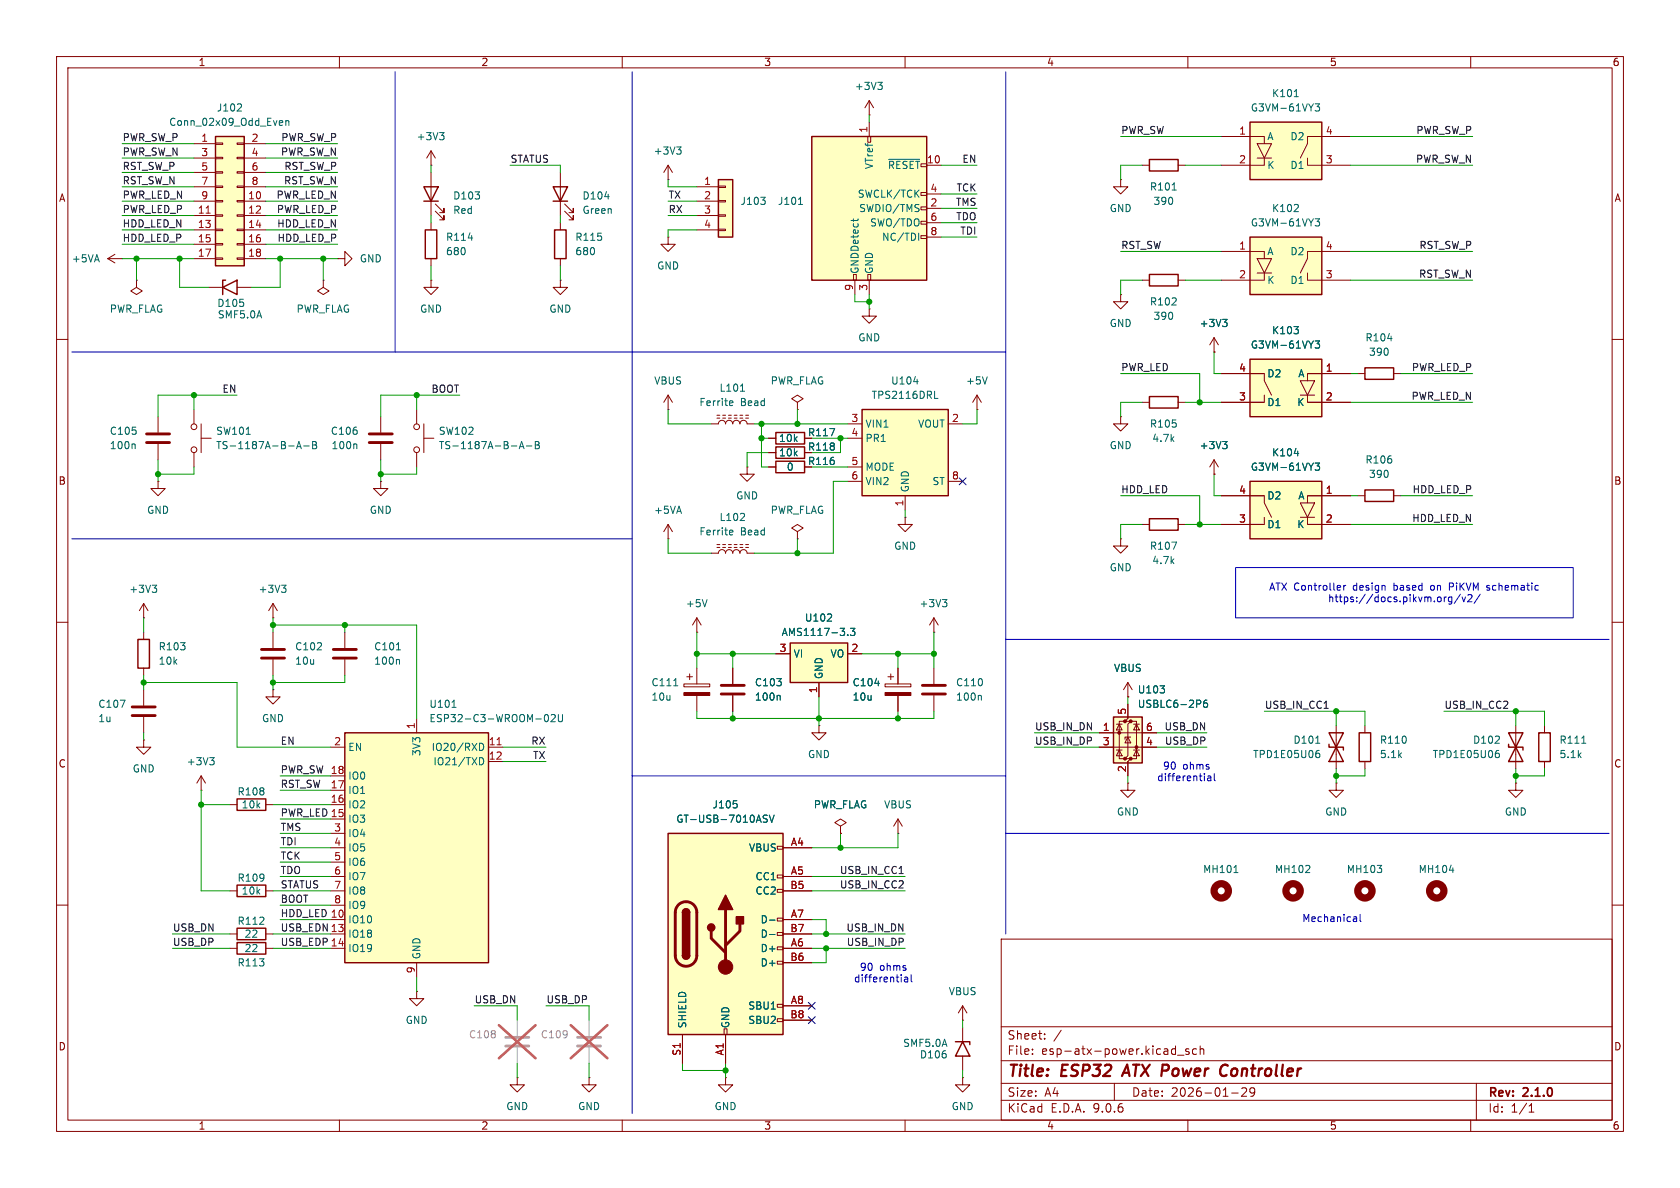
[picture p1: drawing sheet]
<svg xmlns="http://www.w3.org/2000/svg" width="297mm" height="210mm" viewBox="0 0 297 210" stroke-linecap="round" stroke-linejoin="round" font-family="sans-serif">
<g fill="none" stroke="#840000" stroke-width=".18">
<path d="M10 10h277v190h-277zM12 12h273v186h-273zM60 10v2M110 10v2M153.7 17.8l-.8 1.3M153.7 17.8l.7 1.3M153.7 17.8v2.5M160 10v2M210 10v2M260 10v2M153.7 20.3h.1M153.7 54.6v1.3h1.2l-1.2 1.3-1.3-1.3h1.3"/>
<path d="M153.7 54.6h.1M10 60h2M201.9 71.1h1.3M208.3 71.1h1.2M285 60h2M240 87.6h1.3M246.4 87.6h1.2M10 110h2M25.4 111.8v1.2M25.4 118.1v1.3M285 110h2M241.3 128.3v1.2"/>
<path d="M241.3 134.6v1.3M40.6 157.5h1.3M47 157.5h1.3M10 160h2M177 166h108v32h-108zM285 160h2M60 198v2M110 198v2M160 198v2M177 194.5h108M177 191.5h108M177 187.5h108"/>
<path d="M177 181.5h108M182.5 186.3v.1M182.5 185.5v.1M184.7 183.6v.1M184.7 182.8v.1M187.6 182.1l-1.3 2M197 191.5v3M207.7 185.4l.1 .1M207.8 184.9v1.5M207.8 186.3l-.1 .1M208.2 186.5h1.1M210 198v2"/>
<path d="M210.2 185.5l-.4-.1-.2 .2 .1 .2 .5 .2v.3h-.6M211.5 185.5l-.4-.1-.3 .3v.4l.2 .2h.5M212.2 185.5l.2-.1 .3 .1 .1 .9M212.2 184.9v1.5M217.7 193.2h1.2M219.5 192.4l.6-.1 .2 .1 .1 .3-.9 1.1h.9M221.8 192.9l-.3 .3h-.3l-.2-.3 .1-.5 .4-.1 .2 .1a.99 .99 0 0 1-.3 1.4h-.3M260 198v2M261 191.5v6.5M270.3 196.6h.9M270.3 195.5l.4-.4v1.5"/>
</g>
<path d="M199.3 188.2l-1 2M216.5 188.2l.6 .2M216.8 190l-.4 .2" fill="none" stroke="#840000" stroke-width=".4"/>
<path d="M203.2 70.1h5.1v2h-5.1zM241.3 86.6h5.1v2h-5.1zM24.4 113h2v5.1h-2zM240.3 129.5h2v5.1h-2zM41.9 156.5h5.1v2h-5.1z" fill="none" stroke="#840000" stroke-width=".25"/>
<path d="M155.2 14.5h.8l-.5 .5M155.7 15l.3 .3v.3l-.3 .2" fill="none" stroke="#006464" stroke-width=".18"/>
<path d="M143.5 24.1h20.3v25.4h-20.3z" fill="#ffffc2"/>
<path d="M143.5 24.1h20.3v25.4h-20.3zM39.4 50.8l2.5-1.3v2.6zM39.9 49.5h-.5v2.6M203.2 48.5h5.1v2h-5.1zM168.9 184.2h2.5v.5M170.2 184.2l1.2 2.5h-2.5z" fill="none" stroke="#840000" stroke-width=".25"/>
<g fill="none" stroke="#840000" stroke-width=".18">
<path d="M153.4 24.1h.5v1h-.5zM153.7 21.6v2.5M162.8 34h1v.5h-1zM162.8 36.6h1v.5h-1zM162.8 39.1h1v.5h-1zM163.8 29.2h2.6M163.8 34.3h2.6M163.8 36.8h2.6M163.8 39.4h2.6M36.8 50.8h2.6M41.9 50.8h2.5M57.1 49.5v1.3l1.1 .6-1.1 .7-1-.7 1-.6"/>
<path d="M57.1 49.5h.1M59.7 45.7h1.3v-1.2l1.2 1.2-1.2 1.3v-1.3M59.7 45.7h.1M150.9 48.5h.5v1h-.5zM151.1 49.5v2.6M153.4 48.5h.5v1h-.5zM153.7 49.5v2.6M162.8 41.7h1v.5h-1zM163.8 41.9h2.6M201.9 49.5h1.3M208.3 49.5h1.2M214.6 59.7v2.5"/>
<path d="M214.6 59.7l-.7 1.3M214.6 59.7l.8 1.3M214.6 62.2h.1M214.6 83.8h.1M214.6 81.3l-.7 1.3M214.6 81.3l.8 1.3M214.6 81.3v2.5M48.3 109.2h.1M48.3 106.7v2.5M48.3 111.8v2.8M48.3 116.6v2.8M48.3 106.7l-.8 1.3"/>
<path d="M48.3 106.7l.7 1.3M61 111.8v2.8M61 116.6v2.8M129.5 118.1v2.8M157 119.6h1M157.5 119.1v1M158.7 118.1v2.8M25.4 130.8v1.3h1.3l-1.3 1.3-1.3-1.3h1.3M25.4 130.8h.1M25.4 121.9v2.8M25.4 126.7v2.8M48.3 121.9v1.3h1.2l-1.2 1.3-1.3-1.3h1.3"/>
<path d="M48.3 121.9h.1M129.5 122.9v2.8M156.5 120.9h4.5v.5h-4.5zM158.7 122.9v2.8M170.2 190.5v1.3h1.2l-1.2 1.2-1.3-1.2h1.3M170.2 190.5h.1M170.2 181.6v2.6M170.2 186.7v2.5"/>
</g>
<g fill="none" stroke="#006464" stroke-width=".18">
<path d="M141.2 36.1h.7M150.9 38.7v.5M151.7 38.7l-.1 .2M157.1 28.2h5.5M162.4 41.2v1.3M216.1 56.5h.8l-.4 .4M216.7 56.9l.2 .3v.3l-.2 .2M216.1 78h.8l-.4 .5M216.7 78.5l.2 .3v.3l-.2 .2M49.8 103.4h.8l-.5 .5M50.3 103.9l.3 .3v.3l-.3 .2M70.1 114.9h.7"/>
<path d="M70.4 116.6l.2 .2v.6M21.3 123.8h.8l-.5 1.2M137.8 122.9l.1 .2v.7M154.7 120.8h.8"/>
</g>
<path d="M46.2 116.3h4.1M46.2 114.8h4.1M58.9 116.3h4.1M58.9 114.8h4.1M23.4 125h4M23.4 126.5h4M127.5 121.2h4.1M127.5 122.7h4.1" fill="none" stroke="#840000" stroke-width=".51"/>
<path d="M156.5 122.4h4.5v.5h-4.5z" fill="#840000" stroke="#840000" stroke-width=".18"/>
<path d="M221 63.5h12.7v10.2h-12.7z" fill="#ffffc2"/>
<g fill="none" stroke="#840000" stroke-width=".18">
<path d="M118.1 41.9v1.3h1.3l-1.3 1.3-1.3-1.3h1.3M118.1 41.9h.1M215.9 66h7.5M215.9 71.1h7.5M223.5 66v1.3l1.3 2.6M223.5 69.9v1.2M229.9 67.3h2.5l-1.3 2.6zM229.9 69.9h2.5M231.1 69.9v1.2M231.2 66h7.6M231.2 71.1h7.6M240 66h1.3"/>
<path d="M246.4 66h1.2M25.4 109.2h.1M25.4 106.7l-.8 1.3M25.4 106.7l.8 1.3M25.4 106.7v2.5"/>
</g>
<path d="M221 63.5h12.7v10.2h-12.7zM241.3 65h5.1v2.1h-5.1z" fill="none" stroke="#840000" stroke-width=".25"/>
<path d="M228.8 57.7h.7l-.4 .5M229.4 58.3l.1 .2-.1 .4M245.3 59.8h.8M232.5 60.3h.8l-.4 .5 .3 .1v.5l-.2 .1-.5-.1M26.9 103.4h.8l-.4 .5M27.5 103.9l.2 .3v.3l-.2 .2M243.5 153h.8l-.5 .5M244.2 153.6v.5M256.2 153.8h.8" fill="none" stroke="#006464" stroke-width=".18"/>
<g fill="none" stroke="#840000" stroke-width="1.3">
<circle cx="241.3" cy="157.5" r="1.27"/>
<circle cx="254" cy="157.5" r="1.27"/>
</g>
<path d="M221 21.6h12.7v10.2h-12.7z" fill="#ffffc2"/>
<path d="M201.9 29.2h1.3M208.3 29.2h1.2M215.9 24.1h7.5M215.9 29.2h7.5M222.2 25.4h2.6l-1.3 2.5zM222.2 27.9h2.6M223.5 27.9v1.3M231.1 24.1v1.3l-1.2 2.5M231.1 27.9v1.3M231.2 24.1h7.6M231.2 29.2h7.6" fill="none" stroke="#840000" stroke-width=".18"/>
<path d="M203.2 28.2h5.1v2h-5.1zM221 21.6h12.7v10.2h-12.7z" fill="none" stroke="#840000" stroke-width=".25"/>
<path d="M228.8 17.1h.7M232.5 18.4h.8l-.4 .4 .3 .2v.5l-.2 .1-.5-.1M207.2 33.6h.7" fill="none" stroke="#006464" stroke-width=".18"/>
<path d="M221 41.9h12.7v10.2h-12.7z" fill="#ffffc2"/>
<g fill="none" stroke="#840000" stroke-width=".18">
<path d="M215.9 44.5h7.5M215.9 49.5h7.5M222.2 45.7h2.6l-1.3 2.6zM222.2 48.3h2.6M223.5 48.3v1.2M231.1 44.5v1.2l-1.2 2.6M231.1 48.3v1.2M231.2 44.5h7.6M231.2 49.5h7.6M121.4 119.6h1M121.9 119.1v1M123.2 118.1v2.8"/>
<path d="M120.9 120.9h4.6v.5h-4.6zM123.2 122.9v2.8M144.8 128.3v1.2h1.2l-1.2 1.3-1.3-1.3h1.3M144.8 128.3h.1M199.4 123.2h.1M199.4 120.7l-.8 1.2M199.4 120.7l.8 1.2M199.4 120.7v2.5M236.2 138.4v1.3h1.3l-1.3 1.3-1.3-1.3h1.3M236.2 138.4h.1M268 138.4v1.3h1.2l-1.2 1.3-1.3-1.3h1.3M268 138.4h.1"/>
<path d="M268 128.3v7.6M273 128.3v1.2M273 134.6v1.3M148.6 146.1l1-.7-1-.6-1 .6 1 .7v1.2M148.6 147.3h.1M158.7 147.3h.1M158.7 144.8l-.7 1.3M158.7 144.8l.8 1.3M158.7 144.8v2.5M170.2 177.8l-.8 1.3M170.2 177.8l.7 1.3M170.2 177.8v2.5"/>
<path d="M128.3 190.5v1.3h1.2l-1.2 1.2-1.3-1.2h1.3M128.3 190.5h.1M170.2 180.3h.1"/>
</g>
<path d="M221 41.9h12.7v10.2h-12.7zM266.7 129.5h2.5l-2.5 5.1h2.5zM266.7 131.6v.5h2.5v.5M272 129.5h2.1v5.1h-2.1z" fill="none" stroke="#840000" stroke-width=".25"/>
<path d="M229.4 36.2l.1 .2v.3l-.7 .7h.7M232.5 38.7h.8l-.4 .5 .3 .1v.5l-.2 .1-.5-.1M119.1 121.2h.7M264.6 133.1h.2l.3 .3-.1 .4-.4 .1M265 132.7h-.4M279.6 131.4h.8" fill="none" stroke="#006464" stroke-width=".18"/>
<path d="M120.9 122.4h4.6v.5h-4.6z" fill="#840000" stroke="#840000" stroke-width=".18"/>
<path d="M89.4 183.4h4.1M89.4 184.9h4.1" fill="none" stroke="#a1a1a1" stroke-width=".51"/>
<path d="M91.4 180.3v2.8M91.4 185.2v2.8" fill="none" stroke="#a1a1a1" stroke-width=".18"/>
<path d="M88.2 181.2l6.5 5.9M94.7 181.2l-6.5 5.9" fill="none" stroke="#e65255" stroke-width=".46"/>
<path d="M118.1 147.3h20.3v35.6h-20.3z" fill="#ffffc2"/>
<g fill="none" stroke="#840000" stroke-width=".18">
<path d="M199.4 138.4v1.3h1.3l-1.3 1.3-1.3-1.3h1.3M199.4 138.4h.1M236.2 128.3v7.6M137.4 149.6h1v.5h-1zM137.4 154.7h1v.5h-1zM137.4 157.2h1v.5h-1zM138.4 149.9h5.1M138.4 154.9h5.1M138.4 157.5h5.1M137.4 162.3h1v.5h-1zM137.4 164.8h1v.6h-1zM137.4 167.4h1v.5h-1z"/>
<path d="M137.4 169.9h1v.5h-1zM137.4 177.5h1v.6h-1zM138.4 162.6h5.1M138.4 165.1h5.1M138.4 167.6h5.1M138.4 170.2h5.1M138.4 177.8h5.1M91.4 190.5v1.3h1.3l-1.3 1.2-1.2-1.2h1.2M91.4 190.5h.1M104.1 190.5v1.3h1.3l-1.3 1.2-1.2-1.2h1.2M104.1 190.5h.1M120.6 182.9v5.1"/>
<path d="M128 181.9h.5v1h-.5zM128.3 182.9v5.1M137.4 180.1h1v.5h-1zM138.4 180.3h5.1"/>
</g>
<path d="M234.9 129.5h2.6l-2.6 5.1h2.6zM234.9 131.6v.5h2.6v.5M118.1 147.3h20.3v35.6h-20.3zM120.6 161.3a.64 .64 0 0 1 .7-.6 .64 .64 0 0 1 .6 .6M120.6 168.9a.64 .64 0 0 0 .7 .6 .64 .64 0 0 0 .6-.6" fill="none" stroke="#840000" stroke-width=".25"/>
<path d="M119.9 160a1.9 1.9 0 0 1 2.1-.5 1.9 1.9 0 0 1 1.2 1.8v7.6a1.91 1.91 0 0 1-1.9 1.9 1.91 1.91 0 0 1-1.9-1.9v-7.8l.2-.6zM125.7 164.6v1.3l2.6 2.5M128.3 160.8v10.1M130.8 163.3v1.3l-2.5 2.5" fill="none" stroke="#840000" stroke-width=".51"/>
<g fill="#840000" stroke="#840000" stroke-width=".25">
<path d="M120.6 161.3h1.3v7.6h-1.3z"/>
<path d="M120.8 160.8a.64 .64 0 0 1 .7-.1 .64 .64 0 0 1 .4 .6h-1.3z"/>
<path d="M120.6 168.9h1.3a.64 .64 0 0 1-.6 .6 .64 .64 0 0 1-.7-.6z"/>
<path d="M128.3 158.2l1.2 2.6h-2.5z"/>
<path d="M130.2 162.1h1.2v1.2h-1.2z"/>
<circle cx="125.7" cy="164" r=".63"/>
</g>
<circle cx="128.3" cy="170.9" r="1.27" fill="#840000" stroke="#840000" stroke-width=".18"/>
<path d="M232.6 131.4h.7M232.8 133.1h.3l.2 .3v.4l-.5 .1M233.2 132.7h-.4M129.7 141.5h.6M130.2 142.1l.1 .2-.1 .5M135.6 144.2l-.4-.1-.2 .1v.4l.5 .2 .1 .3-.2 .3-.5-.1M136 144.1l.4 1.3 .5-1.3M136 162.7h1M136 165.2h1" fill="none" stroke="#006464" stroke-width=".18"/>
<path d="M102.1 183.4h4.1M102.1 184.9h4.1" fill="none" stroke="#a1a1a1" stroke-width=".51"/>
<path d="M104.1 180.3v2.8M104.1 185.2v2.8" fill="none" stroke="#a1a1a1" stroke-width=".18"/>
<path d="M100.9 181.2l6.5 5.9M107.4 181.2l-6.5 5.9" fill="none" stroke="#e65255" stroke-width=".46"/>
<path d="M196.8 126.7h5.1v8.2h-5.1z" fill="#ffffc2"/>
<g fill="#840000" stroke="#840000" stroke-width=".18">
<circle cx="197.9" cy="129.5" r=".25"/>
<circle cx="198.9" cy="127.5" r=".25"/>
<circle cx="198.9" cy="134.1" r=".25"/>
<circle cx="199.9" cy="127.5" r=".25"/>
<circle cx="199.9" cy="134.1" r=".25"/>
<circle cx="200.9" cy="132.1" r=".25"/>
</g>
<g fill="none" stroke="#840000" stroke-width=".18">
<path d="M198.1 31.8v1.2h1.3l-1.3 1.3-1.3-1.3h1.3M198.1 31.8h.1M198.1 52.1v1.2h1.3l-1.3 1.3-1.3-1.3h1.3M198.1 52.1h.1M194.3 129.5h10.2M194.3 132.1h10.2M197.4 132.6h1M197.4 128h1M197.9 128l.5 1h-1zM197.9 132.6l.5 1h-1zM198.9 127.5h-1v6.6h1M199.4 124.5v2.5l-.5 .5h1l-.5 .5v5.6l-.5 .5h1l-.5 .5v2.6"/>
<path d="M199.4 130.3l.5 1h-1zM199.9 130.3h-1v.4M199.9 127.5h1v6.6h-1M200.4 132.6h1M200.4 128h1M200.9 128l.5 1h-1zM200.9 132.6l.5 1h-1z"/>
</g>
<path d="M196.8 126.7h5.1v8.2h-5.1z" fill="none" stroke="#840000" stroke-width=".25"/>
<path d="M205.1 121.2h.8l-.5 .5M205.8 121.8v.6M212.2 123.8l.1 .2-.1 .4M213.4 123.8h-.4a.86 .86 0 0 0 0 1.2l.4-.1 .1-.4-.3-.2h-.2l-.2 .2M218.1 154.2h.8M230.8 154.2h.8M231.5 153.1v.4" fill="none" stroke="#006464" stroke-width=".18"/>
<g fill="none" stroke="#840000" stroke-width="1.3">
<circle cx="215.9" cy="157.5" r="1.27"/>
<circle cx="228.6" cy="157.5" r="1.27"/>
</g>
<path d="M38.1 24.1h5.1v22.9h-5.1z" fill="#ffffc2"/>
<path d="M38.1 24.1h5.1v22.9h-5.1zM137.2 79h5v2h-5zM137.2 76.5h5v2h-5zM137.2 81.5h5v2.1h-5z" fill="none" stroke="#840000" stroke-width=".25"/>
<g fill="none" stroke="#840000" stroke-width=".18">
<path d="M34.3 25.4h3.8M34.3 27.9h3.8M34.3 30.5h3.8M34.3 33h3.8M34.3 35.6h3.8M34.3 38.1h3.8M38.1 25.3h1.3v.2h-1.3zM38.1 27.8h1.3v.3h-1.3zM38.1 30.4h1.3v.2h-1.3zM38.1 32.9h1.3v.2h-1.3zM38.1 35.4h1.3v.3h-1.3zM38.1 38h1.3v.2h-1.3z"/>
<path d="M41.9 25.3h1.3v.2h-1.3zM41.9 27.8h1.3v.3h-1.3zM41.9 30.4h1.3v.2h-1.3zM41.9 32.9h1.3v.2h-1.3zM41.9 35.4h1.3v.3h-1.3zM41.9 38h1.3v.2h-1.3zM43.2 25.4h3.8M43.2 27.9h3.8M43.2 30.5h3.8M43.2 33h3.8M43.2 35.6h3.8M43.2 38.1h3.8"/>
<path d="M34.3 40.6h3.8M34.3 43.2h3.8M34.3 45.7h3.8M38.1 40.5h1.3v.3h-1.3zM38.1 43.1h1.3v.2h-1.3zM38.1 45.6h1.3v.2h-1.3zM41.9 40.5h1.3v.3h-1.3zM41.9 43.1h1.3v.2h-1.3zM41.9 45.6h1.3v.2h-1.3zM43.2 40.6h3.8M43.2 43.2h3.8M43.2 45.7h3.8"/>
<path d="M135.9 77.5h1.3M141 71.1l1-.6-1-.6-1 .6 1 .6v1.3M141 72.4h.1M142.2 77.5h1.3M132.1 82.6v1.2h1.2l-1.2 1.3-1.3-1.3h1.3M132.1 82.6h.1M135.9 80h1.3M135.9 82.6h1.3M142.2 80h1.3M142.2 82.6h1.3M165.1 118.1v2.8M165.1 122.9v2.8"/>
</g>
<path d="M36.4 37.7h.8" fill="none" stroke="#a90000" stroke-width=".18"/>
<path d="M42.6 18.4l.1 .2-.1 .3-.7 .7h.8M49.6 21.3l.3 .1 .1 .2-.6 .1M49.9 22.1l-.3 .1M50.5 21.4l.2-.1 .3 .1 .1 .8M50.5 21.3v.9M146.7 75.8h.9l-.6 1.2M173.3 122.9l.2 .2v.7" fill="none" stroke="#006464" stroke-width=".18"/>
<path d="M163.1 121.2h4M163.1 122.7h4" fill="none" stroke="#840000" stroke-width=".51"/>
<path d="M152.4 72.4h15.2v15.2h-15.2z" fill="#ffffc2"/>
<path d="M75.2 40.6h2v5.1h-2zM152.4 72.4h15.2v15.2h-15.2z" fill="none" stroke="#840000" stroke-width=".25"/>
<g fill="none" stroke="#840000" stroke-width=".18">
<path d="M76.2 39.4v1.2M19 45.7l1.3 .8M19 45.7h2.6M20.3 45l-1.3 .7M21.6 45.7h.1M24.1 49.5v1.3l1 .6-1 .7-1-.7 1-.6M24.1 49.5h.1M76.2 45.7v1.3M27.9 73.7v2.8M27.9 78.5v2.8M34.3 72.4v2.5M35.6 77.5h1.7"/>
<path d="M35.6 74.9v5.1M67.3 73.7v2.8M67.3 78.5v2.8M118.1 72.4h.1M118.1 69.9l-.8 1.2M118.1 69.9l.8 1.2M118.1 69.9v2.5M125.7 74.9h1.3a.64 .64 0 0 1 .6-.6 .64 .64 0 0 1 .7 .6 .64 .64 0 0 1 .6-.6 .64 .64 0 0 1 .6 .6 .64 .64 0 0 1 .7-.6 .64 .64 0 0 1 .6 .6 .64 .64 0 0 1 .6-.6 .64 .64 0 0 1 .7 .6h1.2M126.7 73.9h.6M126.7 73.4h.6M127.8 73.9h.5M127.8 73.4h.5"/>
<path d="M128.8 73.9h.5M128.8 73.4h.5M129.8 73.9h.5M129.8 73.4h.5M130.8 73.9h.5M130.8 73.4h.5M131.8 73.9h.5M131.8 73.4h.5M149.9 74.9h2.5M149.9 77.5h2.5M167.6 74.9h2.6M172.7 72.4h.1"/>
<path d="M172.7 69.9l-.7 1.2M172.7 69.9l.8 1.2M172.7 69.9v2.5M198.1 73.7v1.2h1.3l-1.3 1.3-1.3-1.3h1.3M198.1 73.7h.1M27.9 85.1v1.3h1.3l-1.3 1.2-1.2-1.2h1.2M27.9 85.1h.1M34.3 80v2.6M67.3 85.1v1.3h1.3l-1.3 1.2-1.3-1.2h1.3M67.3 85.1h.1M149.9 82.6h2.5M149.9 85.1h2.5"/>
<path d="M160 87.6v2.6M167.6 85.1h2.6M198.1 95.3v1.2h1.3l-1.3 1.3-1.3-1.3h1.3M198.1 95.3h.1"/>
<circle cx="34.3" cy="79.5" r=".51"/>
<circle cx="34.3" cy="75.4" r=".51"/>
</g>
<g fill="none" stroke="#006464" stroke-width=".18">
<path d="M82.8 42.1h.8M23.7 78.5l.2 .2v.6M43.5 76.8h.8M51 78.8h1M52.4 79.3l.4-1.3 .5 1.3M52.5 79h.6M53.7 78.8h1M55.3 78h.4l.2 .3-.2 .4 .2 .1 .1 .3-.3 .2h-.4zM55.3 78.7h.4M62.9 78.5l.2 .2v.6M129.1 70.9h.4l.1 .3-.6 .1M129.5 71.6l-.4 .1"/>
<path d="M130.9 69.2h.7M161.5 67.5h.8M165.2 70.4h.6M174.5 66.6l-.4 1.3"/>
</g>
<path d="M25.9 76.7h4.1M25.9 78.2h4.1M65.3 76.7h4M65.3 78.2h4" fill="none" stroke="#840000" stroke-width=".51"/>
<path d="M139.7 113.7h10.2v7h-10.2z" fill="#ffffc2"/>
<path d="M74.9 33h2.6l-1.3 2.6zM74.9 35.6h2.6M98 40.6h2.1v5.1h-2.1zM203.2 91.7h5.1v2h-5.1zM139.7 113.7h10.2v7h-10.2z" fill="none" stroke="#840000" stroke-width=".25"/>
<g fill="none" stroke="#840000" stroke-width=".18">
<path d="M76.2 29.2h.1M76.2 26.7l-.8 1.2M76.2 26.7l.8 1.2M76.2 26.7v2.5M76.2 30.5v7.6M77 37.3l1.5 1.6v-.8v.8h-.8M77 36.1l1.5 1.5v-.8v.8h-.8M99.1 39.4v1.2M99.1 45.7v1.3M118.1 95.3h.1M118.1 92.7l-.8 1.3M118.1 92.7l.8 1.3"/>
<path d="M118.1 92.7v2.6M125.7 97.8h1.3a.64 .64 0 0 1 .6-.6 .64 .64 0 0 1 .7 .6 .64 .64 0 0 1 .6-.6 .64 .64 0 0 1 .6 .6 .64 .64 0 0 1 .7-.6 .64 .64 0 0 1 .6 .6 .64 .64 0 0 1 .6-.6 .64 .64 0 0 1 .7 .6h1.2M126.7 96.8h.6M126.7 96.3h.6M127.8 96.8h.5M127.8 96.3h.5M128.8 96.8h.5M128.8 96.3h.5M129.8 96.8h.5M129.8 96.3h.5M130.8 96.8h.5M130.8 96.3h.5"/>
<path d="M131.8 96.8h.5M131.8 96.3h.5M141 94l1-.7-1-.6-1 .6 1 .7v1.3M141 95.3h.1M160 91.4v1.3h1.3l-1.3 1.3-1.3-1.3h1.3M160 91.4h.1M201.9 92.7h1.3M208.3 92.7h1.2M123.2 111.8h.1M123.2 109.2l-.8 1.3M123.2 109.2l.8 1.3M123.2 109.2v2.6"/>
<path d="M137.2 115.6h2.5M149.9 115.6h2.5M165.1 111.8h.1M165.1 109.2l-.8 1.3M165.1 109.2l.8 1.3M165.1 109.2v2.6M144.8 120.7v2.5"/>
</g>
<g fill="none" stroke="#006464" stroke-width=".18">
<path d="M77.7 23.4h.8l-.4 .5M78.3 23.9l.2 .3v.3l-.2 .2M129.1 93.7l.4 .1 .1 .2-.6 .1M129.5 94.5l-.4 .1M130.8 92h.8M131.6 90.9v.4M207.2 95.8h.8l-.5 1.3M125 106l-.4 1.3M146.2 109.8h.8M147 108.7v.4M149.9 112.2v.1M150.3 111.1h.8l-.4 .5 .4 .1v.5l-.2 .1-.6-.1"/>
<path d="M166.6 106h.8l-.4 .5M167.2 106.5l.2 .2v.3l-.2 .3"/>
</g>
<path d="M61 129.5h25.4v40.7h-25.4z" fill="#ffffc2"/>
<path d="M61 129.5h25.4v40.7h-25.4z" fill="none" stroke="#840000" stroke-width=".25"/>
<g fill="none" stroke="#840000" stroke-width=".18">
<path d="M58.4 132.1h2.6M58.4 137.2h2.6M58.4 139.7h2.6M73.7 127v2.5M86.4 132.1h2.5M86.4 134.6h2.5M58.4 142.2h2.6M58.4 144.8h2.6M58.4 147.3h2.6M58.4 149.9h2.6M58.4 152.4h2.6M58.4 154.9h2.6"/>
<path d="M58.4 157.5h2.6M58.4 160h2.6M58.4 162.6h2.6M58.4 165.1h2.6M58.4 167.6h2.6M73.7 170.2v2.5"/>
</g>
<path d="M79.9 125h.7M84.8 131.4a.64 .64 0 0 1 .7 .6 .64 .64 0 0 1-.7 .7M84.8 133.9a.64 .64 0 0 1 .7 .7 .64 .64 0 0 1-.7 .6M96.2 126.8l.2-.4 .1-.1a.68 .68 0 0 1 .5 .6 .68 .68 0 0 1-.5 .7l-.1-.1-.2-.4M97.4 126.4l.5-.1 .3 .4-.8 .9h.8M98.7 126.3v1l.3 .3 .3-.1 .1-.2v-1" fill="none" stroke="#006464" stroke-width=".18"/>
<path d="M87.9 131.7h.7" fill="none" stroke="#a90000" stroke-width=".18"/>
<path d="M221 85.1h12.7v10.2h-12.7z" fill="#ffffc2"/>
<g fill="none" stroke="#840000" stroke-width=".18">
<path d="M118.1 31.8h.1M118.1 29.2l-.8 1.3M118.1 29.2l.8 1.3M118.1 29.2v2.6M215.9 87.6h7.5M215.9 92.7h7.5M223.5 87.6v1.3l1.3 2.5M223.5 91.4v1.3M229.9 88.9h2.5l-1.3 2.5zM229.9 91.4h2.5M231.1 91.4v1.3M231.2 87.6h7.6"/>
<path d="M231.2 92.7h7.6"/>
</g>
<path d="M221 85.1h12.7v10.2h-12.7z" fill="none" stroke="#840000" stroke-width=".25"/>
<path d="M119.6 26h.8l-.4 .5M120.2 26.5l.2 .2v.3l-.2 .2M228.8 80.2h.8M232.5 81.9h.8l-.4 .4 .3 .2v.5l-.2 .1-.5-.1" fill="none" stroke="#006464" stroke-width=".18"/>
<path d="M127 31.8h2.5v10.1h-2.5z" fill="#ffffc2"/>
<path d="M97.8 33h2.5l-1.2 2.6zM97.8 35.6h2.5M127 31.8h2.5v10.1h-2.5zM41.9 141.2h5.1v2.1h-5.1zM41.9 164.1h5.1v2h-5.1zM41.9 166.6h5.1v2.1h-5.1z" fill="none" stroke="#840000" stroke-width=".25"/>
<g fill="none" stroke="#840000" stroke-width=".18">
<path d="M99.1 30.5v7.6M99.8 37.3l1.5 1.6v-.8v.8h-.7M99.8 36.1l1.5 1.5v-.8v.8h-.7M123.2 33h3.8M123.2 35.6h3.8M123.2 38.1h3.8M127 32.9h1.3v.2h-1.3zM127 35.4h1.3v.3h-1.3zM127 38h1.3v.2h-1.3zM76.2 49.5v1.3h1.3l-1.3 1.3-1.3-1.3h1.3M76.2 49.5h.1M99.1 49.5v1.3h1.2l-1.2 1.3-1.3-1.3h1.3"/>
<path d="M99.1 49.5h.1M123.2 40.6h3.8M127 40.5h1.3v.3h-1.3zM73.7 72.4v2.5M74.9 77.5h1.8M74.9 74.9v5.1M135.9 77.5h1.3M142.2 77.5h1.3M214.6 62.2h.1M215.9 66h7.5M215.9 71.1h7.5M231.2 66h7.6"/>
<path d="M231.2 71.1h7.6M73.7 80v2.6M135.9 82.6h1.3M135.9 80h1.3M142.2 82.6h1.3M142.2 80h1.3M214.6 83.8h.1M215.9 87.6h7.5M215.9 92.7h7.5M231.2 87.6h7.6M231.2 92.7h7.6M129.5 118.1v2.8"/>
<path d="M137.2 115.6h2.5M149.9 115.6h2.5M158.7 118.1v2.8M35.6 139.7h.1M35.6 137.2l-.8 1.2M35.6 137.2l.7 1.2M35.6 137.2v2.5M129.5 122.9v2.8M144.8 120.7v2.5M158.7 122.9v2.8M194.3 129.5h2.5M194.3 132.1h2.5"/>
<path d="M199.4 123.2h.1M199.4 124.5v2.5M199.4 134.6v2.6M201.9 129.5h2.6M201.9 132.1h2.6M40.6 142.2h1.3M47 142.2h1.3M138.4 149.9h5.1M138.4 154.9h5.1M138.4 157.5h5.1M148.6 147.3h.1M40.6 165.1h1.3"/>
<path d="M40.6 167.6h1.3M47 165.1h1.3M47 167.6h1.3M73.7 175.3v1.2h1.2l-1.2 1.3-1.3-1.3h1.3M73.7 175.3h.1M138.4 165.1h5.1M138.4 167.6h5.1M138.4 162.6h5.1M138.4 170.2h5.1M138.4 177.8h5.1M120.6 182.9v5.1M128.3 182.9v5.1"/>
<path d="M138.4 180.3h5.1"/>
<circle cx="73.7" cy="75.4" r=".51"/>
<circle cx="73.7" cy="79.5" r=".51"/>
</g>
<g fill="none" stroke="#006464" stroke-width=".18">
<path d="M106.9 34.8h.8M134.5 34.9h.8l-.4 .5M135.2 35.4l.1 .2-.1 .5M216.1 56.5h.8l-.4 .4M216.7 56.9l.2 .3v.3l-.2 .2M228.8 57.7h.7l-.4 .5M229.4 58.3l.1 .2-.1 .4M90.4 78.8h1M91.8 79.3l.4-1.3 .4 1.3M91.9 79h.6M93.1 78.8h.9M94.6 78h.5l.2 .3-.2 .4 .2 .1 .1 .3-.3 .2h-.5z"/>
<path d="M94.6 78.7h.5M146.7 75.8h.9l-.6 1.2M216.1 78h.8l-.4 .5M216.7 78.5l.2 .3v.3l-.2 .2M232.5 60.3h.8l-.4 .5 .3 .1v.5l-.2 .1-.5-.1M228.8 80.2h.8M232.5 81.9h.8l-.4 .4 .3 .2v.5l-.2 .1-.5-.1M146.2 109.8h.8M147 108.7v.4M149.9 112.2v.1M150.3 111.1h.8l-.4 .5 .4 .1v.5l-.2 .1-.6-.1M37.1 133.9h.8l-.5 .5"/>
<path d="M37.6 134.4l.3 .3v.3l-.3 .2M137.8 122.9l.1 .2v.7M154.7 120.8h.8M205.1 121.2h.8l-.5 .5M205.8 121.8v.6M212.2 123.8l.1 .2-.1 .4M213.4 123.8h-.4a.86 .86 0 0 0 0 1.2l.4-.1 .1-.4-.3-.2h-.2l-.2 .2M129.7 141.5h.6M130.2 142.1l.1 .2-.1 .5M135.6 144.2l-.4-.1-.2 .1v.4l.5 .2 .1 .3-.2 .3-.5-.1M136 144.1l.4 1.3 .5-1.3M136 162.7h1"/>
<path d="M136 165.2h1"/>
</g>
<path d="M234.1 125.2h.7M159 154.4h.7" fill="none" stroke="#0f0f0f" stroke-width=".18"/>
<g fill="none" stroke="#0000c2" stroke-width=".18">
<path d="M69.8 12.7v49.5M111.8 12.7v184.2M177.8 12.7v152.4M12.7 62.2h165.1M12.7 95.3h99.1M177.8 113h106.7M218.4 100.3h59.7v8.9h-59.7zM236.9 103.5l.1 .3-.6 .1M237.6 103.5v.8M237.9 103.5l-.3 .2M255.7 105.5l-.4 .3M256.2 103.7h.5"/>
<path d="M256.7 105.6l-.4-.1-.2 .3 .1 .5h.5M256.7 105.5v1.1l-.3 .2-.3-.1M256.7 103.1h-.5v1.2M258.2 105l-1.1 1.7M258.5 105.5l.3 .9 .3-.9M260.2 105.2v.5l-.8 .7h.8M261.7 105l-1.1 1.7M262.8 104.3h.4M263.2 103.5l-.4 .2 .1 .1 .3 .1M111.8 137.2h66M213.5 137.2h.5l.1 .8M214.1 137.5h-.5l-.1 .2 .1 .3h.5"/>
<path d="M214.7 136.7v1.1l.2 .2M177.8 147.3h106.7M159.9 172.8h.5l.1 .8M160.5 173l-.4 .1-.2 .2 .2 .3 .4-.1M161.1 172.3v1.1l.2 .2M239.4 162.1h.3l.1 .1v.7M239.8 162.8l-.4 .1M239.8 162.4h-.4M240.4 161.6v1.1l.2 .2"/>
</g>
<g fill="none" stroke="#009600" stroke-width=".18">
<path d="M21.6 30.5h12.7M21.6 33h12.7M21.6 27.9h12.7M21.6 38.1h12.7M21.6 25.4h12.7M21.6 35.6h12.7M47 30.5h12.7M47 33h12.7M47 27.9h12.7M47 38.1h12.7M47 25.4h12.7M47 35.6h12.7"/>
<path d="M76.2 29.2v1.3M76.2 38.1v1.3M90.2 29.2h8.9v1.3M99.1 38.1v1.3M118.1 31.8v1.2h5.1M118.1 38.1h5.1M118.1 35.6h5.1M153.7 20.3v1.3M166.4 29.2h6.3M166.4 39.4h6.3M166.4 34.3h6.3M166.4 36.8h6.3"/>
<path d="M198.1 24.1h17.8M201.9 29.2h-3.8v2.6M209.5 29.2h6.4M238.8 29.2h21.5M238.8 24.1h21.5M21.6 40.6h12.7M21.6 45.7h12.7M21.6 43.2h12.7M24.1 45.7v3.8M31.7 45.7v5.1h5.1M47 40.6h12.7M47 45.7h12.7"/>
<path d="M47 43.2h12.7M49.5 45.7v5.1h-5.1M57.1 45.7v3.8M76.2 47v2.5M99.1 47v2.5M123.2 40.6h-5.1v1.3M151.1 52.1v1.2h2.6M153.7 52.1v2.5M166.4 41.9h6.3M198.1 44.5h17.8M201.9 49.5h-3.8v2.6M209.5 49.5h6.4"/>
<path d="M238.8 49.5h21.5M238.8 44.5h21.5M34.3 69.9v2.5M41.9 69.9h-14v3.8M73.7 69.9v2.5M81.3 69.9h-14v3.8M118.1 72.4v2.5h7.6M133.3 74.9h16.6M134.6 77.5h1.3M134.6 74.9v7.7h1.3M141 72.4v2.5M143.5 77.5h6.4"/>
<path d="M148.6 77.5v2.5h-5.1M172.7 72.4v2.5h-2.5M198.1 66h14v5.1M201.9 71.1h-3.8v2.6M209.5 71.1h6.4M214.6 62.2v3.8h1.3M238.8 66h1.2M238.8 71.1h21.5M247.6 66h12.7M27.9 81.3v3.8M34.3 82.6v1.2h-6.4M67.3 81.3v3.8"/>
<path d="M73.7 82.6v1.2h-6.4M118.1 95.3v2.5h7.6M135.9 80h-3.8v2.6M141 95.3v2.5M143.5 82.6h6.4M149.9 85.1h-2.6v12.7h-14M160 90.2v1.2M198.1 87.6h14v5.1M201.9 92.7h-3.8v2.6M209.5 92.7h6.4M214.6 83.8v3.8h1.3M238.8 92.7h21.5"/>
<path d="M238.8 87.6h1.2M247.6 87.6h12.7M25.4 109.2v2.6M25.4 119.4v2.5M48.3 110.5h25.4v16.5M48.3 109.2v2.6M48.3 119.4v2.5M61 110.5v1.3M61 119.4v1.3h-12.7M123.2 115.6h14M123.2 111.8v6.3M129.5 115.6v2.5"/>
<path d="M152.4 115.6h12.7M158.7 115.6v2.5M165.1 111.8v6.3M25.4 129.5v1.3M25.4 120.7h16.5v11.4h16.5M35.6 139.7v17.8h5M49.5 137.2h8.9M49.5 139.7h8.9M88.9 132.1h7.6M88.9 134.6h7.6M123.2 125.7v1.3h41.9v-1.3M129.5 125.7v1.3"/>
<path d="M144.8 123.2v5.1M158.7 125.7v1.3M182.9 129.5h11.4M182.9 132.1h11.4M199.4 123.2v1.3M199.4 137.2v1.2M204.5 129.5h8.9M204.5 132.1h8.9M223.5 125.7h17.8v2.6M236.2 125.7v2.6M236.2 135.9v2.5M241.3 135.9v1.3h-5.1"/>
<path d="M255.3 125.7h17.7v2.6M268 125.7v2.6M268 135.9v2.5M273 135.9v1.3h-5M35.6 142.2h5M48.3 157.5h10.1M48.3 142.2h10.1M49.5 149.9h8.9M49.5 154.9h8.9M49.5 152.4h8.9M49.5 144.8h8.9M49.5 147.3h8.9"/>
<path d="M143.5 154.9h16.5M143.5 157.5h16.5M148.6 147.3v2.6M158.7 147.3v2.6h-15.2M30.5 167.6h10.1M30.5 165.1h10.1M48.3 167.6h10.1M48.3 165.1h10.1M49.5 162.6h8.9M49.5 160h8.9M73.7 172.7v2.6M83.8 177.8h7.6v2.5"/>
<path d="M96.5 177.8h7.6v2.5M143.5 167.6h16.5M143.5 165.1h16.5M143.5 162.6h2.5v2.5M146 167.6v2.6h-2.5M91.4 188v2.5M104.1 188v2.5M120.6 188v1.2h7.7M128.3 188v2.5M170.2 180.3v1.3M170.2 189.2v1.3"/>
</g>
<path d="M169.6 84.5l1.2 1.2M170.8 84.5l-1.2 1.2M142.9 179.7l1.2 1.2M142.9 177.2l1.2 1.2M144.1 179.7l-1.2 1.2M144.1 177.2l-1.2 1.2" fill="none" stroke="#000084" stroke-width=".18"/>
<g fill="#009600" stroke="#009600" stroke-width=".18">
<circle cx="57.1" cy="45.7" r=".46"/>
<circle cx="67.3" cy="83.8" r=".46"/>
<circle cx="73.7" cy="69.9" r=".46"/>
<circle cx="49.5" cy="45.7" r=".46"/>
<circle cx="24.1" cy="45.7" r=".46"/>
<circle cx="31.7" cy="45.7" r=".46"/>
<circle cx="34.3" cy="69.9" r=".46"/>
<circle cx="27.9" cy="83.8" r=".46"/>
<circle cx="236.2" cy="137.2" r=".46"/>
<circle cx="236.2" cy="125.7" r=".46"/>
<circle cx="128.3" cy="189.2" r=".46"/>
<circle cx="146" cy="167.6" r=".46"/>
<circle cx="148.6" cy="149.9" r=".46"/>
<circle cx="146" cy="165.1" r=".46"/>
<circle cx="158.7" cy="115.6" r=".46"/>
<circle cx="158.7" cy="127" r=".46"/>
<circle cx="129.5" cy="115.6" r=".46"/>
<circle cx="123.2" cy="115.6" r=".46"/>
<circle cx="129.5" cy="127" r=".46"/>
<circle cx="144.8" cy="127" r=".46"/>
<circle cx="268" cy="137.2" r=".46"/>
<circle cx="268" cy="125.7" r=".46"/>
<circle cx="153.7" cy="53.3" r=".46"/>
<circle cx="212.1" cy="71.1" r=".46"/>
<circle cx="165.1" cy="115.6" r=".46"/>
<circle cx="148.6" cy="77.5" r=".46"/>
<circle cx="141" cy="97.8" r=".46"/>
<circle cx="212.1" cy="92.7" r=".46"/>
<circle cx="35.6" cy="142.2" r=".46"/>
<circle cx="134.6" cy="77.5" r=".46"/>
<circle cx="134.6" cy="74.9" r=".46"/>
<circle cx="141" cy="74.9" r=".46"/>
<circle cx="48.3" cy="110.5" r=".46"/>
<circle cx="48.3" cy="120.7" r=".46"/>
<circle cx="25.4" cy="120.7" r=".46"/>
<circle cx="61" cy="110.5" r=".46"/>
</g>
<g font-size="2.8" fill="#840000">
<text x="178" y="190.9">Title:</text>
<text x="187.7" y="190.9">ESP32</text>
<text x="199.5" y="190.9">ATX Power</text>
<text x="218.2" y="190.9">Controller</text>
</g>
<g font-size="2.1" fill="#840000">
<text x="178" y="184">Sheet:</text>
<text x="178" y="186.7">File:</text>
<text x="184.1" y="186.7">esp-atx-power.kicad_sch</text>
<text x="178" y="196.9">KiCad</text>
<text x="178" y="194.1">Size:</text>
<text x="184.7" y="194.1">A4</text>
<text x="185.7" y="196.9">E.D.A.</text>
<text x="193.3" y="196.9">9.0.6</text>
<text x="200" y="194.1">Date:</text>
<text x="207" y="194.1">2026-01-29</text>
<text x="263" y="194.3">Rev:</text>
<text x="263" y="196.9">Id:</text>
<text x="267.1" y="196.9">1/1</text>
<text x="269.4" y="194.3">2.1.0</text>
</g>
<g font-size="1.8" fill="#840000">
<text x="35" y="11.9">1</text>
<text x="85" y="11.9">2</text>
<text x="135" y="11.9">3</text>
<text x="185" y="11.9">4</text>
<text x="235" y="11.9">5</text>
<text x="285" y="11.9">6</text>
<text x="10.3" y="35.9">A</text>
<text x="285.3" y="35.9">A</text>
<text x="10.3" y="85.9">B</text>
<text x="285.3" y="85.9">B</text>
<text x="10.3" y="135.9">C</text>
<text x="285.3" y="135.9">C</text>
<text x="10.3" y="185.9">D</text>
<text x="285.3" y="185.9">D</text>
<text x="35" y="199.9">1</text>
<text x="85" y="199.9">2</text>
<text x="135" y="199.9">3</text>
<text x="185" y="199.9">4</text>
<text x="235" y="199.9">5</text>
<text x="285" y="199.9">6</text>
</g>
<g font-size="1.8" fill="#006464">
<text x="151" y="16.1">+3V3</text>
<text x="224.8" y="17.4">K101</text>
<text x="29.8" y="22.5">Conn_02x09_Odd_Even</text>
<text x="38.2" y="19.9">J102</text>
<text x="221" y="19.9">G3VM-61VY3</text>
<text x="73.6" y="25">+3V3</text>
<text x="115.5" y="27.5">+3V3</text>
<text x="223.9" y="25">A</text>
<text x="228" y="25">D2</text>
<text x="80" y="35.5">D103</text>
<text x="102.9" y="35.5">D104</text>
<text x="151.5" y="35.2">SWCLK/TCK</text>
<text x="154.5" y="30" transform="rotate(-90 154.5 30)">VTref</text>
<text x="156.9" y="30.1">~{RESET}</text>
<text x="203.2" y="33.9">R101</text>
<text x="223.9" y="30.1">K</text>
<text x="228" y="30.1">D1</text>
<text x="80" y="38">Red</text>
<text x="102.9" y="38">Green</text>
<text x="130.8" y="36.4">J103</text>
<text x="137.4" y="36.4">J101</text>
<text x="151.8" y="37.7">SWDIO/TMS</text>
<text x="153.7" y="40.2">SWO/TDO</text>
<text x="196.1" y="37.7">GND</text>
<text x="203.8" y="36.4">390</text>
<text x="221" y="40.2">G3VM-61VY3</text>
<text x="224.8" y="37.7">K102</text>
<text x="12.6" y="46.6">+5VA</text>
<text x="63.5" y="46.6">GND</text>
<text x="78.7" y="42.8">R114</text>
<text x="78.7" y="45.3">680</text>
<text x="101.6" y="42.8">R115</text>
<text x="101.6" y="45.3">680</text>
<text x="116.1" y="47.9">GND</text>
<text x="155.8" y="42.8">NC/TDI</text>
<text x="223.9" y="45.3">A</text>
<text x="228" y="45.3">D2</text>
<text x="152" y="48.5" transform="rotate(-90 152 48.5)">GNDDetect</text>
<text x="154.5" y="48.5" transform="rotate(-90 154.5 48.5)">GND</text>
<text x="223.9" y="50.4">K</text>
<text x="228" y="50.4">D1</text>
<text x="19.3" y="55.5">PWR_FLAG</text>
<text x="38.3" y="54.5">D105</text>
<text x="38.4" y="56.5">SMF5.0A</text>
<text x="52.3" y="55.5">PWR_FLAG</text>
<text x="74.2" y="55.5">GND</text>
<text x="97" y="55.5">GND</text>
<text x="196.1" y="58">GND</text>
<text x="203.2" y="54.2">R102</text>
<text x="203.8" y="56.7">390</text>
<text x="212" y="58">+3V3</text>
<text x="224.8" y="59.3">K103</text>
<text x="151.6" y="60.6">GND</text>
<text x="221" y="61.8">G3VM-61VY3</text>
<text x="241.3" y="60.6">R104</text>
<text x="241.9" y="63.1">390</text>
<text x="115.6" y="68.2">VBUS</text>
<text x="123.5" y="72">Ferrite</text>
<text x="127.1" y="69.4">L101</text>
<text x="130.9" y="72">Bead</text>
<text x="136.2" y="68.2">PWR_FLAG</text>
<text x="154" y="70.7">TPS2116DRL</text>
<text x="157.4" y="68.2">U104</text>
<text x="170.7" y="68.2">+5V</text>
<text x="223.9" y="66.9">D2</text>
<text x="223.9" y="72">D1</text>
<text x="229.2" y="72">K</text>
<text x="229.4" y="66.9">A</text>
<text x="19.3" y="77.1">C105</text>
<text x="38.1" y="77.1">SW101</text>
<text x="58.4" y="77.1">C106</text>
<text x="77.5" y="77.1">SW102</text>
<text x="142.7" y="77.3">R117</text>
<text x="152.9" y="75.8">VIN1</text>
<text x="162.2" y="75.8">VOUT</text>
<text x="203.2" y="75.8">R105</text>
<text x="19.3" y="79.6">100n</text>
<text x="38.1" y="79.6">TS-1187A-B-A-B</text>
<text x="58.5" y="79.6">100n</text>
<text x="77.5" y="79.6">TS-1187A-B-A-B</text>
<text x="137.6" y="80.9">10k</text>
<text x="137.6" y="78.3">10k</text>
<text x="139" y="83.4">0</text>
<text x="142.7" y="82.4">R116</text>
<text x="142.7" y="79.9">R118</text>
<text x="152.9" y="78.3">PR1</text>
<text x="152.9" y="83.4">MODE</text>
<text x="196.1" y="79.6">GND</text>
<text x="203.6" y="78.3">4.7k</text>
<text x="212" y="79.6">+3V3</text>
<text x="221" y="83.4">G3VM-61VY3</text>
<text x="224.8" y="80.9">K104</text>
<text x="241.3" y="82.1">R106</text>
<text x="130" y="88.5">GND</text>
<text x="152.9" y="86">VIN2</text>
<text x="160.9" y="87.1" transform="rotate(-90 160.9 87.1)">GND</text>
<text x="164.8" y="86">ST</text>
<text x="223.9" y="88.5">D2</text>
<text x="229.4" y="88.5">A</text>
<text x="241.9" y="84.7">390</text>
<text x="25.9" y="91">GND</text>
<text x="65.3" y="91">GND</text>
<text x="115.5" y="91">+5VA</text>
<text x="123.5" y="94.8">Ferrite</text>
<text x="127.1" y="92.3">L102</text>
<text x="130.9" y="94.8">Bead</text>
<text x="136.2" y="91">PWR_FLAG</text>
<text x="223.9" y="93.6">D1</text>
<text x="229.2" y="93.6">K</text>
<text x="158" y="97.4">GND</text>
<text x="196.1" y="101.2">GND</text>
<text x="203.2" y="97.4">R107</text>
<text x="203.6" y="99.9">4.7k</text>
<text x="22.8" y="105">+3V3</text>
<text x="45.6" y="105">+3V3</text>
<text x="121.2" y="107.5">+5V</text>
<text x="162.5" y="107.5">+3V3</text>
<text x="138.1" y="112.6">AMS1117-3.3</text>
<text x="142.2" y="110.1">U102</text>
<text x="27.9" y="115.2">R103</text>
<text x="27.9" y="117.7">10k</text>
<text x="52.1" y="115.2">C102</text>
<text x="52.1" y="117.7">10u</text>
<text x="66" y="115.2">C101</text>
<text x="66" y="117.7">100n</text>
<text x="140.2" y="116.4">VI</text>
<text x="146.7" y="116.4">VO</text>
<text x="196.8" y="119">VBUS</text>
<text x="17.3" y="125.3">C107</text>
<text x="75.8" y="125.3">U101</text>
<text x="115.1" y="121.5">C111</text>
<text x="115.1" y="124.1">10u</text>
<text x="133.4" y="121.5">C103</text>
<text x="133.4" y="124.1">100n</text>
<text x="145.6" y="120.1" transform="rotate(-90 145.6 120.1)">GND</text>
<text x="150.6" y="121.5">C104</text>
<text x="150.6" y="124.1">10u</text>
<text x="168.9" y="121.5">C110</text>
<text x="168.9" y="124.1">100n</text>
<text x="201.1" y="122.8">U103</text>
<text x="201.1" y="125.3">USBLC6-2P6</text>
<text x="17.3" y="127.9">1u</text>
<text x="46.2" y="127.9">GND</text>
<text x="75.8" y="127.9">ESP32-C3-WROOM-02U</text>
<text x="228.6" y="131.7">D101</text>
<text x="243.8" y="131.7">R110</text>
<text x="260.3" y="131.7">D102</text>
<text x="275.6" y="131.7">R111</text>
<text x="23.4" y="136.8">GND</text>
<text x="32.9" y="135.5">+3V3</text>
<text x="61.5" y="132.9">EN</text>
<text x="74.5" y="133.8" transform="rotate(-90 74.5 133.8)">3V3</text>
<text x="76.2" y="132.9">IO20/RXD</text>
<text x="76.5" y="135.5">IO21/TXD</text>
<text x="142.7" y="134.2">GND</text>
<text x="221.4" y="134.2">TPD1E05U06</text>
<text x="243.8" y="134.2">5.1k</text>
<text x="253.2" y="134.2">TPD1E05U06</text>
<text x="275.6" y="134.2">5.1k</text>
<text x="41.9" y="140.8">R108</text>
<text x="42.6" y="143.1">10k</text>
<text x="61.5" y="138">IO0</text>
<text x="61.5" y="140.6">IO1</text>
<text x="61.5" y="143.1">IO2</text>
<text x="125.9" y="143.1">J105</text>
<text x="143.8" y="143.1">PWR_FLAG</text>
<text x="156.2" y="143.1">VBUS</text>
<text x="61.5" y="145.6">IO3</text>
<text x="61.5" y="148.2">IO4</text>
<text x="119.5" y="145.6">GT-USB-7010ASV</text>
<text x="197.4" y="144.4">GND</text>
<text x="234.2" y="144.4">GND</text>
<text x="265.9" y="144.4">GND</text>
<text x="61.5" y="150.7">IO5</text>
<text x="61.5" y="153.3">IO6</text>
<text x="61.5" y="155.8">IO7</text>
<text x="132.3" y="150.7">VBUS</text>
<text x="133.5" y="155.8">CC1</text>
<text x="212.6" y="154.5">MH101</text>
<text x="225.3" y="154.5">MH102</text>
<text x="238" y="154.5">MH103</text>
<text x="250.7" y="154.5">MH104</text>
<text x="41.9" y="156.1">R109</text>
<text x="42.6" y="158.3">10k</text>
<text x="61.5" y="158.3">IO8</text>
<text x="61.5" y="160.9">IO9</text>
<text x="133.5" y="158.3">CC2</text>
<text x="41.9" y="163.7">R112</text>
<text x="43.1" y="166">22</text>
<text x="61.5" y="163.4">IO10</text>
<text x="61.5" y="166">IO18</text>
<text x="134.4" y="163.4">D-</text>
<text x="134.4" y="166">D-</text>
<text x="41.9" y="171">R113</text>
<text x="43.1" y="168.5">22</text>
<text x="61.5" y="168.5">IO19</text>
<text x="74.5" y="169.7" transform="rotate(-90 74.5 169.7)">GND</text>
<text x="134.4" y="168.5">D+</text>
<text x="134.4" y="171">D+</text>
<text x="132.2" y="178.7">SBU1</text>
<text x="167.6" y="176.1">VBUS</text>
<text x="71.6" y="181.2">GND</text>
<text x="121.5" y="181.9" transform="rotate(-90 121.5 181.9)">SHIELD</text>
<text x="129.1" y="181.9" transform="rotate(-90 129.1 181.9)">GND</text>
<text x="132.2" y="181.2">SBU2</text>
<text x="159.6" y="185.3">SMF5.0A</text>
<text x="162.5" y="187.3">D106</text>
<text x="89.4" y="196.4">GND</text>
<text x="102.1" y="196.4">GND</text>
<text x="126.2" y="196.4">GND</text>
<text x="168.1" y="196.4">GND</text>
</g>
<g font-size="1.8" fill="#a90000">
<text x="153.4" y="23.6" transform="rotate(-90 153.4 23.6)">1</text>
<text x="219" y="23.9">1</text>
<text x="234.3" y="23.9">4</text>
<text x="35.5" y="25.1">1</text>
<text x="35.5" y="27.7">3</text>
<text x="44.4" y="25.1">2</text>
<text x="44.4" y="27.7">4</text>
<text x="163.8" y="29">10</text>
<text x="219" y="29">2</text>
<text x="234.3" y="29">3</text>
<text x="35.5" y="30.2">5</text>
<text x="35.5" y="32.8">7</text>
<text x="35.5" y="35.3">9</text>
<text x="43.8" y="35.3">10</text>
<text x="44.4" y="30.2">6</text>
<text x="44.4" y="32.8">8</text>
<text x="124.4" y="32.8">1</text>
<text x="124.4" y="35.3">2</text>
<text x="164.4" y="34">4</text>
<text x="34.9" y="37.8">11</text>
<text x="34.9" y="40.4">13</text>
<text x="43.8" y="37.8">12</text>
<text x="43.8" y="40.4">14</text>
<text x="124.4" y="37.8">3</text>
<text x="124.4" y="40.4">4</text>
<text x="164.4" y="36.6">2</text>
<text x="164.4" y="39.1">6</text>
<text x="164.4" y="41.7">8</text>
<text x="34.9" y="42.9">15</text>
<text x="34.9" y="45.5">17</text>
<text x="43.8" y="42.9">16</text>
<text x="43.8" y="45.5">18</text>
<text x="219" y="44.2">1</text>
<text x="234.3" y="44.2">4</text>
<text x="150.9" y="51.5" transform="rotate(-90 150.9 51.5)">9</text>
<text x="153.4" y="51.5" transform="rotate(-90 153.4 51.5)">3</text>
<text x="219" y="49.3">2</text>
<text x="234.3" y="49.3">3</text>
<text x="219" y="65.8">4</text>
<text x="234.3" y="65.8">1</text>
<text x="219" y="70.9">3</text>
<text x="234.3" y="70.9">2</text>
<text x="150.4" y="74.7">3</text>
<text x="150.4" y="77.2">4</text>
<text x="168.2" y="74.7">2</text>
<text x="150.4" y="82.3">5</text>
<text x="150.4" y="84.8">6</text>
<text x="159.8" y="89.6" transform="rotate(-90 159.8 89.6)">1</text>
<text x="168.2" y="84.8">8</text>
<text x="219" y="87.4">4</text>
<text x="234.3" y="87.4">1</text>
<text x="219" y="92.5">3</text>
<text x="234.3" y="92.5">2</text>
<text x="137.7" y="115.3">3</text>
<text x="150.4" y="115.3">2</text>
<text x="144.5" y="122.6" transform="rotate(-90 144.5 122.6)">1</text>
<text x="59" y="131.8">2</text>
<text x="73.4" y="129" transform="rotate(-90 73.4 129)">1</text>
<text x="86.3" y="131.8">11</text>
<text x="194.9" y="129.3">1</text>
<text x="194.9" y="131.8">3</text>
<text x="199.1" y="126.4" transform="rotate(-90 199.1 126.4)">5</text>
<text x="202.5" y="129.3">6</text>
<text x="202.5" y="131.8">4</text>
<text x="86.3" y="134.4">12</text>
<text x="199.1" y="136.6" transform="rotate(-90 199.1 136.6)">2</text>
<text x="58.4" y="139.4">17</text>
<text x="58.4" y="142">16</text>
<text x="59" y="147.1">3</text>
<text x="59" y="149.6">4</text>
<text x="139.7" y="149.6">A4</text>
<text x="59" y="152.1">5</text>
<text x="59" y="154.7">6</text>
<text x="139.7" y="154.7">A5</text>
<text x="59" y="157.2">7</text>
<text x="59" y="159.8">8</text>
<text x="139.6" y="157.2">B5</text>
<text x="139.6" y="164.8">B7</text>
<text x="139.7" y="162.3">A7</text>
<text x="139.7" y="167.4">A6</text>
<text x="73.4" y="172.2" transform="rotate(-90 73.4 172.2)">9</text>
<text x="139.6" y="169.9">B6</text>
<text x="139.7" y="177.5">A8</text>
<text x="139.6" y="180.1">B8</text>
<text x="120.4" y="186.7" transform="rotate(-90 120.4 186.7)">S1</text>
<text x="128" y="186.7" transform="rotate(-90 128 186.7)">A1</text>
</g>
<g font-size="1.8" fill="#0f0f0f">
<text x="198.1" y="23.8">PWR_SW</text>
<text x="250.3" y="23.8">PWR_SW_P</text>
<text x="21.6" y="25.1">PWR_SW_P</text>
<text x="21.6" y="27.6">PWR_SW_N</text>
<text x="49.6" y="27.6">PWR_SW_N</text>
<text x="49.6" y="25.1">PWR_SW_P</text>
<text x="90.2" y="28.9">STATUS</text>
<text x="170" y="28.9">EN</text>
<text x="250.2" y="28.9">PWR_SW_N</text>
<text x="21.6" y="30.1">RST_SW_P</text>
<text x="21.6" y="35.2">PWR_LED_N</text>
<text x="21.6" y="32.7">RST_SW_N</text>
<text x="48.8" y="35.2">PWR_LED_N</text>
<text x="50.1" y="32.7">RST_SW_N</text>
<text x="50.2" y="30.1">RST_SW_P</text>
<text x="118.1" y="35.2">TX</text>
<text x="169" y="33.9">TCK</text>
<text x="21.6" y="37.8">PWR_LED_P</text>
<text x="21.6" y="40.3">HDD_LED_N</text>
<text x="48.8" y="37.8">PWR_LED_P</text>
<text x="48.9" y="40.3">HDD_LED_N</text>
<text x="118.1" y="37.8">RX</text>
<text x="168.9" y="36.5">TMS</text>
<text x="168.9" y="39">TDO</text>
<text x="169.7" y="41.6">TDI</text>
<text x="21.6" y="42.8">HDD_LED_P</text>
<text x="49" y="42.8">HDD_LED_P</text>
<text x="198.1" y="44.1">RST_SW</text>
<text x="250.8" y="44.1">RST_SW_P</text>
<text x="250.8" y="49.2">RST_SW_N</text>
<text x="198.1" y="65.7">PWR_LED</text>
<text x="249.5" y="65.7">PWR_LED_P</text>
<text x="39.2" y="69.5">EN</text>
<text x="76.2" y="69.5">BOOT</text>
<text x="249.4" y="70.8">PWR_LED_N</text>
<text x="198.1" y="87.3">HDD_LED</text>
<text x="249.6" y="87.3">HDD_LED_P</text>
<text x="249.6" y="92.4">HDD_LED_N</text>
<text x="223.5" y="125.4">USB_IN_CC1</text>
<text x="255.3" y="125.4">USB_IN_CC2</text>
<text x="49.5" y="131.7">EN</text>
<text x="93.8" y="131.7">RX</text>
<text x="182.9" y="131.7">USB_IN_DP</text>
<text x="182.9" y="129.2">USB_IN_DN</text>
<text x="205.8" y="129.2">USB_DN</text>
<text x="205.8" y="131.7">USB_DP</text>
<text x="49.5" y="136.8">PWR_SW 18</text>
<text x="94.1" y="134.3">TX</text>
<text x="49.5" y="139.4">RST_SW</text>
<text x="49.5" y="149.5">TDI</text>
<text x="49.5" y="147">TMS</text>
<text x="49.5" y="144.4">PWR_LED15</text>
<text x="49.5" y="154.6">TDO</text>
<text x="49.5" y="152.1">TCK</text>
<text x="148.4" y="154.6">USB_IN_CC1</text>
<text x="49.5" y="157.1">STATUS</text>
<text x="49.5" y="159.7">BOOT</text>
<text x="148.4" y="157.1">USB_IN_CC2</text>
<text x="30.5" y="167.3">USB_DP</text>
<text x="30.5" y="164.8">USB_DN</text>
<text x="49.5" y="167.3">USB_EDP 14</text>
<text x="49.5" y="162.2">HDD_LED 10</text>
<text x="49.5" y="164.8">USB_EDN 13</text>
<text x="149.5" y="164.8">USB_IN_DN</text>
<text x="149.6" y="167.3">USB_IN_DP</text>
<text x="83.8" y="177.5">USB_DN</text>
<text x="96.5" y="177.5">USB_DP</text>
</g>
<g font-size="1.8" fill="#0000c2">
<text x="224.3" y="104.6">ATX Controller</text>
<text x="234.7" y="106.7">https://docs.pikvm.org/v2/</text>
<text x="239.3" y="104.6">design</text>
<text x="246.6" y="104.6">based</text>
<text x="253.4" y="104.6">on</text>
<text x="256.8" y="104.6">PiKVM</text>
<text x="263.7" y="104.6">schematic</text>
<text x="205.5" y="136.1">90</text>
<text x="209.1" y="136.1">ohms</text>
<text x="204.5" y="138.2">differential</text>
<text x="230.1" y="163.1">Mechanical</text>
<text x="150.9" y="173.7">differential</text>
<text x="151.9" y="171.7">90</text>
<text x="155.5" y="171.7">ohms</text>
</g>
<g font-size="1.8" fill="#989898">
<text x="82.8" y="183.7">C108</text>
<text x="95.5" y="183.7">C109</text>
</g>
</svg>
